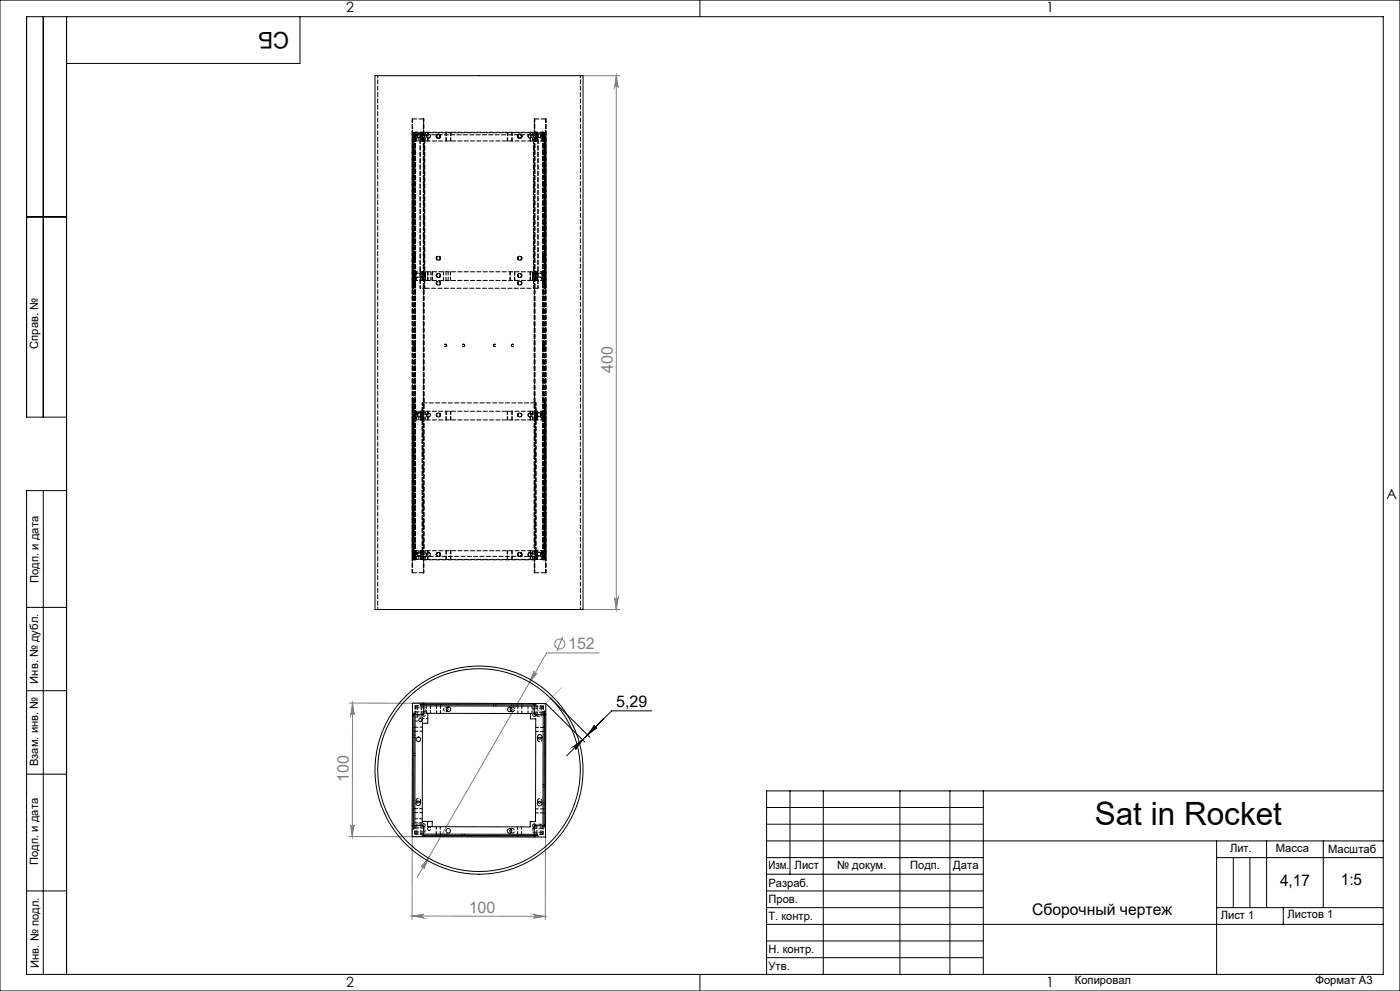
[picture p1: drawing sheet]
<svg xmlns="http://www.w3.org/2000/svg" width="420mm" height="297mm" viewBox="0 0 420 297" stroke-linecap="round" stroke-linejoin="round" font-family="sans-serif">
<g fill="none" stroke="#808080" stroke-width=".3">
<path d="M174.1 22.7h11.8M184.9 22.7v160M184.9 22.7l.6 3.5a.55 .55 0 0 0-.6-.6 .55 .55 0 0 0-.5 .6zM184.4 179.2a.55 .55 0 0 0 .5 .5 .55 .55 0 0 0 .6-.5l-.6 3.5zM168.8 190.8l-1.7 4.4M174.9 182.7h11M179.8 195.7h-15.8l-38.9 67.3M104.8 210.7l55.6 .2M105.8 210.7l.5 3.5a.53 .53 0 0 0-.5-.5 .53 .53 0 0 0-.6 .5zM105.8 210.7l-.1 40M123.8 214.1l-.2 61.4M160.2 201.2a.53 .53 0 0 0 .2 .7 .53 .53 0 0 0 .7-.2l-2.2 2.8z"/>
<path d="M163.7 214.2l-.1 61.4M104.7 250.7l55.6 .1M105.2 247.2a.53 .53 0 0 0 .5 .5 .53 .53 0 0 0 .5-.5l-.5 3.5zM128.5 257.1l-1.3 3.3a.53 .53 0 0 0-.2-.7 .53 .53 0 0 0-.7 .2zM123.6 274.5l40 .1M123.6 274.5l3.5-.5a.55 .55 0 0 0-.5 .5 .55 .55 0 0 0 .5 .6zM160.1 274.1l3.5 .5-3.5 .6a.55 .55 0 0 0 .5-.6 .55 .55 0 0 0-.5-.5z"/>
<circle cx="167.9" cy="193" r="1.51"/>
</g>
<g fill="none" stroke="#000" stroke-width=".3">
<path d="M0 0h420v297h-420zM13 5v120M20 5v287M90 5v14h-70M210 0v5M8 65h12M20 125h-12v-120h407v287h-407v-145h12M13 147v145M8 182h12M8 207h12M163.8 210.9l11.7 11.5M165.2 209.3l11.8 11.6"/>
<path d="M178.3 217.4a.52 .52 0 0 0 0 .7 .52 .52 0 0 0 .8 0l-2.9 2.1zM181 215.4l-11 11.1M195.5 213h-12l-8 8M8 232h12M171.9 223.8l2.9-2.1-2.1 2.9a.55 .55 0 0 0 0-.7 .55 .55 0 0 0-.8-.1zM237 237v25M247 237v55M270 237v55M285 237v55M295 237v55M415 237h-185v55M230 257h65"/>
<path d="M230 242h65M230 247h65M230 252h185M365 252v40M365 257h50M370 257v15M375 257v15M380 252v20M397 252v20M8 267h12M230 262h65M230 267h65"/>
<path d="M230 272h65M230 277h185M365 272h50M385 272v5M210 292v5M230 282h65M230 287h65"/>
</g>
<path d="M164.7 209.3h1M164.9 209l.7 .7M165.2 208.8v1M168.6 206l-8.2 8.2" fill="none" stroke="#c0c0c0" stroke-width=".3"/>
<path d="M171.9 223.8l2.9-2.1-2.1 2.9a.55 .55 0 0 0 0-.7 .55 .55 0 0 0-.8-.1zM178.3 217.4a.52 .52 0 0 0 0 .7 .52 .52 0 0 0 .8 0l-2.9 2.1z" fill="#000"/>
<g fill="#808080">
<path d="M128.5 257.1l-2.2 2.8a.53 .53 0 0 1 .7-.2 .53 .53 0 0 1 .2 .7zM160.2 201.2l-1.3 3.3 2.2-2.8a.53 .53 0 0 1-.7 .2 .53 .53 0 0 1-.2-.7z"/>
<path d="M105.8 210.7l.5 3.5a.53 .53 0 0 0-.5-.5 .53 .53 0 0 0-.6 .5zM105.2 247.2a.53 .53 0 0 0 .5 .5 .53 .53 0 0 0 .5-.5l-.5 3.5z"/>
<path d="M184.9 22.7l.6 3.5a.55 .55 0 0 0-.6-.6 .55 .55 0 0 0-.5 .6zM184.4 179.2a.55 .55 0 0 0 .5 .5 .55 .55 0 0 0 .6-.5l-.6 3.5z"/>
<path d="M123.6 274.5l3.5-.5a.55 .55 0 0 0-.5 .5 .55 .55 0 0 0 .5 .6zM160.1 274.1l3.5 .5-3.5 .6a.55 .55 0 0 0 .5-.6 .55 .55 0 0 0-.5-.5z"/>
</g>
<g fill="none" stroke="#000" stroke-width=".3">
<path d="M112.5 22.7h62.4v160h-62.4zM123.8 214.5l-.2 32.9M123.8 214.5h.3M124.1 214.1v33.3M124.5 214.1v33.3M127.1 210.7l32.9 .2M127.1 210.7h-3.3v3.8M127.1 211.2h33.3M127.1 210.7v3.4h-3.3M127.1 211.6h33.3M134.2 212l.2 .6-.3 .5M153.4 212.1l-.3 .5 .3 .6"/>
<path d="M160 210.9v.3M160 210.9h3.8l-.1 3.3M160.4 213.7a.5 .5 0 0 0-.6 .5 .5 .5 0 0 0 .5 .5 .5 .5 0 0 0 .5-.5M160.4 210.9v3.3h3.3M162.9 214.2v33.3M163.3 214.2v33.3M163.7 214.2v32.9M161.4 221.2l.5-.2 .6 .3M123.6 247.4v3.4h3.8M123.6 247.4h3.4v3.4M124.9 240.3l.6 .3 .5-.3M126.6 247.4a.5 .5 0 0 1 .5-.5 .5 .5 0 0 1 .5 .5 .5 .5 0 0 1-.6 .5"/>
<path d="M127 250.4h33.3M127 250h33.3M127.4 250.4v.4M127.4 250.8h32.9M128.3 246.2v1.6h30.8v-1.6h1.6v-30.8h-1.6v-1.5l-30.8-.1v3h-1.6v29.4h3l-.1 1.6M153.2 248.5l-.2 .5 .2 .6M160.8 247.5a.5 .5 0 0 0-.5-.6 .5 .5 0 0 0-.5 .5 .5 .5 0 0 0 .5 .5M161.3 240.4l.6 .3 .5-.3M163.3 247.1h.4M163.7 247.1v3.8l-3.4-.1M163.7 247.5h-3.4v3.3"/>
<circle cx="126.1" cy="215.8" r=".5"/>
<circle cx="134.5" cy="212.6" r=".67"/>
<circle cx="153" cy="212.6" r=".67"/>
<circle cx="125.5" cy="221.6" r=".69"/>
<circle cx="143.7" cy="230.8" r="31.2"/>
<circle cx="143.7" cy="230.8" r="30.4"/>
<circle cx="161.9" cy="220.9" r=".69"/>
<circle cx="125.5" cy="240.7" r=".68"/>
<circle cx="134.5" cy="249" r=".68"/>
<circle cx="152.9" cy="249" r=".68"/>
<circle cx="161.9" cy="240.8" r=".67"/>
</g>
<g fill="none" stroke="#000" stroke-width=".3" stroke-dasharray="1.3 .6">
<path d="M124.1 39.8h.4M124.5 39.8h.1M127 35.6h.1M127.1 35.6h-.1M127.1 35.6h.1M128.4 39.6v.6M159.2 39.6v.6M160.3 39.8h.1M160.4 39.8h.1M162.9 39.6h.1M163 39.6h.1M163.3 39.8h-.4"/>
<path d="M163.4 39.8h-.1M163.7 35.6h.1M163.8 35.6h-.1M163.8 35.6h.1M123.7 40.4h.4M124.1 40.4h.1M124.1 41.4h.4M124.5 40.2h-.4M124.5 41.4h.1M124.5 40.2h.1M125.7 41.2h.1M125.7 40h.1"/>
<path d="M125.8 41.2h.1M125.8 40h.1M126.7 41.4h.1M126.7 40.2h.1M128.5 41.4h.1M128.5 40.2h.1M131.5 41.4h.1M131.5 40.2h.1M131.6 41.4h.1M131.6 40.2h.1M155.9 41.4h.1M155.9 40.2h.1"/>
<path d="M156 41.4h.1M156 40.2h.1M159 41.4h.1M159 40.2h.1M161.4 40.4h.1M161.7 41.2h.1M161.7 40h.1M161.8 41.2h.1M161.8 40h.1M162.9 42.2h.1M162.9 41.4h.4M162.9 41.4h.1"/>
<path d="M162.9 40.2h.1M163.3 40.2h-.4M163.3 41.4h.1M163.3 40.2h.1M163.7 40.4h-.4M163.8 40.4h-.1M124.1 78h.4M124.5 76.8h-.4M124.5 78h.1M124.5 76.8h.1M131.5 78h.1M131.5 76.8h.1"/>
<path d="M131.6 78h.1M131.6 76.8h.1M155.9 78h.1M155.9 76.8h.1M156 78h.1M156 76.8h.1M162.9 78h.4M163.3 76.8h-.4M163.3 78h.1M163.3 76.8h.1M123.7 86.4h.4M124.1 85.4h.4"/>
<path d="M124.2 86.4h-.1M124.5 84.2h-.4M124.5 85.4h.1M124.5 84.2h.1M126.7 81.4v.6M126.7 83.2h.1M126.7 82h.1M126.8 82h-.1M126.8 81.4v.6M127.5 83h.1M127.6 81.8h-.1M131.5 85.4h.1"/>
<path d="M131.5 84.2h.1M131.5 83.2h.1M131.5 82h.1M131.6 83.2h.1M131.6 85.4h.1M131.6 82h.1M131.6 84.2h.1M155.9 85.4h.1M155.9 84.2h.1M155.9 83.2h.1M155.9 82h.1M156 83.2h.1"/>
<path d="M156 85.4h.1M156 82h.1M156 84.2h.1M161.4 86.4h.1M162.9 84h.1M162.9 81.4h.1M162.9 83h.1M162.9 85.4h.4M162.9 83.2h.1M162.9 82h.1M163 81.8h-.1M163.3 84.2h-.4"/>
<path d="M163.3 85.4h.1M163.3 84.2h.1M163.7 86.4h-.4M163.7 86.4h.1M124.1 103.9h.4M124.5 103.2h-.4M124.5 103.9h.1M124.5 103.2h.1M133.6 103.9h.1M133.6 103.2h.1M139 103.9h.1M139 103.2h.1"/>
<path d="M148.4 103.9h.1M148.4 103.2h.1M153.8 103.9h.1M153.8 103.2h.1M162.9 103.9h.4M163.3 103.2h-.4M163.3 103.9h.1M163.3 103.2h.1M123.7 120.7h.4M124.1 120.7h.1M125.7 124.8h.1M125.7 123.6h.1"/>
<path d="M125.8 124.8h.1M125.8 123.6h.1M126.7 125h.1M126.7 123.8h.1M128.4 123.2v.6M128.5 125h.1M128.5 123.8h.1M131.5 125h.1M131.5 123.8h.1M131.6 125h.1M131.6 123.8h.1M155.9 125h.1"/>
<path d="M155.9 123.8h.1M156 125h.1M156 123.8h.1M159 125h.1M159 123.8h.1M159.2 123.2v.6M160.7 120.7h.1M160.8 120.7h.1M161.7 124.8h.1M161.7 123.6h.1M161.8 124.8h.1M161.8 123.6h.1"/>
<path d="M162.9 123.2h.1M162.9 125.8h.1M162.9 125h.1M162.9 123.8h.1M163.7 120.7h-.4M163.8 120.7h-.1M123.7 166.7h.4M124.1 167.8h.4M124.1 166.8h.4M124.2 166.7h-.1M124.5 165.6h-.4M124.6 167.8h-.1"/>
<path d="M125.7 166.6h.1M125.7 165.4h.1M125.8 166.6h.1M125.8 165.4h.1M126.7 166.8h.1M126.7 165.6h.1M127 171.6h.1M127.1 171.6h-.1M127.1 171.6h.1M128.4 165v.6M128.5 166.8h.1M128.5 165.6h.1"/>
<path d="M131.5 166.8h.1M131.5 165.6h.1M131.6 166.8h.1M131.6 165.6h.1M155.9 166.8h.1M155.9 165.6h.1M156 166.8h.1M156 165.6h.1M159 166.8h.1M159 165.6h.1M159.2 165v.6M160.3 167.8h.1"/>
<path d="M160.4 167.8h-.1M160.4 167.8h.1M160.7 166.7h.1M160.8 166.7h-.1M160.8 166.7h.1M161.7 166.6h.1M161.7 165.4h.1M161.8 166.6h.1M161.8 165.4h.1M162.9 165h.1M162.9 167.6h.1M162.9 166.8h.4"/>
<path d="M163 167.6h.1M163.3 167.8h-.4M163.3 167.8h.1M163.3 165.6h-.4M163.3 166.8h.1M163.3 165.6h.1M163.7 166.7h-.4M163.7 166.7h.1M163.7 171.6h.1M163.8 171.6h-.1M163.8 171.6h.1M123.8 213.7h.4"/>
<path d="M124.1 219.1h.4M124.2 214.1v-.4M124.5 217.9h-.4M126 210.7v.4M126.7 214.1a.5 .5 0 0 0 .6 .5 .5 .5 0 0 0 .2-.8 .5 .5 0 0 0-.8 .2v.1M126.8 215.3v-.4M126.8 210.7v.4M127.9 213.7h.5M131 211.2v.4M132.2 211.6v-.4M148.1 211.2v.4M148.8 211.6v-.4"/>
<path d="M153.5 211.2v.4M154.2 211.6v-.4M155.4 211.2v.4M156.6 211.6v-.4M159.2 213.8h.4M160.4 211.2h.4M160.8 210.8v.4M162.9 219.2h.4M163.3 218h-.4M163.8 213.8h-.4M163.8 213.1h-.4M124.1 226.4h.4"/>
<path d="M124.1 221h.4M124.5 225.7h-.4M124.5 220.3h-.4M124.8 239.9l.1 .4M161.4 221.2l-.1 .4M162.9 235.8h.4M163.3 235.1h-.4M123.7 248.5h.4M123.7 247.7h.4M124.1 243.5h.4M124.5 242.3h-.4M126.7 250.7v-.4"/>
<path d="M126.7 246.6v-.5M127 250.3h-.3M128.2 248.4a.5 .5 0 0 0 .7 .4 .5 .5 0 0 0 .2-.8 .5 .5 0 0 0-.8 .2l-.1 .2M130.9 250v.4M132.1 250.4v-.4M133.3 250v.4M134 250.4v-.4M138.7 250v.4M139.4 250.4v-.4M155.3 250v.4M156.5 250.4v-.4M160.7 250.8v-.4"/>
<path d="M161.2 240l.1 .4M161.4 250.8v-.4M162.9 243.6h.4M162.9 241.2h.4M163.3 247.5v.3M163.3 242.4h-.4M163.3 240.5h-.4M163.7 247.8h-.4"/>
</g>
<g fill="none" stroke="#000" stroke-width=".3" stroke-dasharray="1.3 .6" stroke-dashoffset=".5">
<path d="M124.2 39.8v128M124.5 39.6h38.4M124.6 39.8v128M124.6 39.6v128.1M127 39.8v128M127 39.6v128.1M127 39.6v-4M127.1 39.6v-4M160.3 39.6v-4M160.4 39.6v-4M160.4 39.8v128M160.4 39.6v128.1"/>
<path d="M162.9 39.8v128M162.9 39.6v128.1M163.3 39.8v128M123.8 40.4v46M124.2 40.4v46M124.5 42.2h38.4M124.5 41.4h2.2M126.7 40.2h-2.2M127.4 40.4v46M128.4 41.3v.9M128.4 40.2a.6 .6 0 0 1 .7 .6 .6 .6 0 0 1-.7 .5M159.2 41.3a.6 .6 0 0 1-.8-.5 .6 .6 0 0 1 .8-.6"/>
<path d="M159.2 41.3v.9M160 40.4v46M160.7 41.4h2.2M162.9 40.2h-2.2M163.3 40.4v46M163.7 40.4v46M123.7 86.4v-46M124.1 86.4v-46M124.5 84h38.4M124.5 83.2h2.2M126 86.4v-46M126.7 83.1v.9"/>
<path d="M126.7 82h-2.2M126.8 83.1v.9M160.7 83.2h2.2M161.4 86.4v-46M162.9 81.4h-38.4M162.9 82h-2.2M163.4 86.4v-46M163.8 86.4v-46M134 103.5a.35 .35 0 0 0-.5-.3 .35 .35 0 0 0-.1 .6 .35 .35 0 0 0 .6-.2v-.1M139.4 103.5a.35 .35 0 0 0-.5-.3 .35 .35 0 0 0-.1 .6 .35 .35 0 0 0 .6-.2v-.1M148.1 103.5a.35 .35 0 0 1 .4-.3 .35 .35 0 0 1 .2 .6 .35 .35 0 0 1-.6-.2v-.1M153.5 103.5a.35 .35 0 0 1 .4-.3 .35 .35 0 0 1 .2 .6 .35 .35 0 0 1-.6-.2v-.1"/>
<path d="M123.8 120.7v46M124.2 120.7v46M124.5 123.2h38.4M124.5 125.8h38.4M124.5 125h2.2M126.7 120.7v46M126.7 123.8h-2.2M128.4 124.9v.9M128.4 123.8a.6 .6 0 0 1 .7 .6 .6 .6 0 0 1-.7 .5M159.2 124.9a.6 .6 0 0 1-.8-.5 .6 .6 0 0 1 .8-.6M159.2 124.9v.9M160.7 125h2.2"/>
<path d="M160.8 120.7v46M162.9 123.8h-2.2M163.3 120.7v46M163.7 120.7v46M123.7 166.7v-46M124.1 166.7v-46M124.1 167.8v-128M124.5 167.6v-128M124.5 165h38.4M124.5 167.6h38.4M124.5 167.8v-128M124.5 166.8h2.2"/>
<path d="M124.6 167.6v-128M126.7 165.6h-2.2M126.8 166.7v-46M127 171.6v-4M127.1 171.6v-4M127.1 167.8v-128M127.1 167.6v-128M128.4 166.7v.9M128.4 165.6a.6 .6 0 0 1 .7 .6 .6 .6 0 0 1-.7 .5M159.2 166.7a.6 .6 0 0 1-.8-.5 .6 .6 0 0 1 .8-.6M159.2 166.7v.9M160.3 167.8v-128"/>
<path d="M160.3 167.6v-128M160.3 171.6v-4M160.4 171.6v-4M160.7 166.7v-46M160.7 166.8h2.2M162.9 167.6v-128M162.9 165.6h-2.2M163 167.8v-128M163 167.6v-128M163.4 167.8v-128M163.4 166.7v-46M163.8 166.7v-46"/>
<path d="M124.5 219.1h2.2M124.6 216.1h2.2M126 211.1h1.1M126.7 217.9h-2.2M126.8 214.9h-2.2M127.9 211.5v2.2M129.1 213.7v-2.2M131 211.6v2.2M132.2 213.8v-2.2M155.4 211.6v2.2M156.6 213.8v-2.2M158.4 211.6v2.2"/>
<path d="M159.6 213.8v-2.2M160.7 219.2h2.2M162.9 218h-2.2M163.4 213.1v1.1M124.1 248.5v-1.1M124.5 246.6h2.2M124.5 243.5h2.2M126.7 245.4h-2.2M126.7 242.3h-2.2M130.9 247.8v2.2M132.1 250v-2.2M155.3 247.8v2.2"/>
<path d="M156.5 250v-2.2M160.7 243.6h2.2M161.4 250.4h-1.1M162.9 242.4h-2.2"/>
</g>
<path d="M161.4 40.4h-34M127.4 86.4h34M160.7 120.7h-34M126.7 166.7h34" fill="none" stroke="#000" stroke-width=".3" stroke-dasharray="1.3 .6" stroke-dashoffset="-.2"/>
<g fill="none" stroke="#000" stroke-width=".3" stroke-dasharray="1.3 .6" stroke-dashoffset=".7">
<path d="M125.2 40.6a.6 .6 0 0 1 .8-.5 .6 .6 0 0 1 .2 1 .6 .6 0 0 1-1-.2v-.3M126 40.4h1.4M126.3 40.6a.6 .6 0 0 0-.9-.5 .6 .6 0 0 0-.1 1 .6 .6 0 0 0 .9-.2l.1-.3M126.3 40.6a.6 .6 0 0 0-.8-.5 .6 .6 0 0 0-.2 1 .6 .6 0 0 0 .9-.2l.1-.3M127.9 40.8a.6 .6 0 0 1 .9-.6 .6 .6 0 0 1 .1 1 .6 .6 0 0 1-.9-.2l-.1-.2M131 40.8a.6 .6 0 0 1 .8-.6 .6 .6 0 0 1 .2 1 .6 .6 0 0 1-1-.2v-.2M131 40.8a.6 .6 0 0 1 .8-.5 .6 .6 0 0 1 .2 1 .6 .6 0 0 1-1-.2v-.3M132.1 40.8a.6 .6 0 0 0-.9-.5 .6 .6 0 0 0-.2 1 .6 .6 0 0 0 1-.2l.1-.3M132.1 40.8a.6 .6 0 0 0-.9-.5 .6 .6 0 0 0-.1 1 .6 .6 0 0 0 .9-.2l.1-.3M132.1 40.8a.6 .6 0 0 0-.9-.6 .6 .6 0 0 0-.1 1 .6 .6 0 0 0 .9-.2l.1-.2M155.4 40.8a.6 .6 0 0 1 .8-.6 .6 .6 0 0 1 .2 1 .6 .6 0 0 1-1-.2v-.2M155.4 40.8a.6 .6 0 0 1 .8-.5 .6 .6 0 0 1 .2 1 .6 .6 0 0 1-1-.2v-.3"/>
<path d="M156.5 40.8a.6 .6 0 0 0-.9-.5 .6 .6 0 0 0-.2 1 .6 .6 0 0 0 1-.2l.1-.3M156.5 40.8a.6 .6 0 0 0-.9-.5 .6 .6 0 0 0-.1 1 .6 .6 0 0 0 .9-.2l.1-.3M156.5 40.8a.6 .6 0 0 0-.9-.6 .6 .6 0 0 0-.1 1 .6 .6 0 0 0 .9-.2l.1-.2M158.4 40.8a.6 .6 0 0 1 .8-.6 .6 .6 0 0 1 .2 1 .6 .6 0 0 1-1-.2v-.2M161.2 40.6a.6 .6 0 0 1 .8-.5 .6 .6 0 0 1 .2 1 .6 .6 0 0 1-1-.2v-.3M162.3 40.6a.6 .6 0 0 0-.9-.5 .6 .6 0 0 0-.1 1 .6 .6 0 0 0 .9-.2l.1-.3M162.3 40.6a.6 .6 0 0 0-.8-.5 .6 .6 0 0 0-.2 1 .6 .6 0 0 0 .9-.2l.1-.3M131 77.4a.6 .6 0 0 1 .8-.6 .6 .6 0 0 1 .2 1 .6 .6 0 0 1-1-.2v-.2M132.1 77.4a.6 .6 0 0 0-.9-.6 .6 .6 0 0 0-.2 1 .6 .6 0 0 0 1-.2l.1-.2M132.1 77.4a.6 .6 0 0 0-.9-.6 .6 .6 0 0 0-.1 1 .6 .6 0 0 0 .9-.2l.1-.2M155.4 77.4a.6 .6 0 0 1 .8-.6 .6 .6 0 0 1 .2 1 .6 .6 0 0 1-1-.2v-.2M156.5 77.4a.6 .6 0 0 0-.9-.6 .6 .6 0 0 0-.2 1 .6 .6 0 0 0 1-.2l.1-.2"/>
<path d="M156.5 77.4a.6 .6 0 0 0-.9-.6 .6 .6 0 0 0-.1 1 .6 .6 0 0 0 .9-.2l.1-.2M127.4 86.4h-1.4M131 82.6a.6 .6 0 0 1 .8-.6 .6 .6 0 0 1 .2 1 .6 .6 0 0 1-1-.2v-.2M131 84.8a.6 .6 0 0 1 .8-.5 .6 .6 0 0 1 .2 1 .6 .6 0 0 1-1-.2v-.3M132.1 84.8a.6 .6 0 0 0-.9-.5 .6 .6 0 0 0-.2 1 .6 .6 0 0 0 1-.2l.1-.3M132.1 84.8a.6 .6 0 0 0-.9-.5 .6 .6 0 0 0-.1 1 .6 .6 0 0 0 .9-.2l.1-.3M132.1 82.6a.6 .6 0 0 0-.9-.6 .6 .6 0 0 0-.1 1 .6 .6 0 0 0 .9-.2l.1-.2M155.4 82.6a.6 .6 0 0 1 .8-.6 .6 .6 0 0 1 .2 1 .6 .6 0 0 1-1-.2v-.2M155.4 84.8a.6 .6 0 0 1 .8-.5 .6 .6 0 0 1 .2 1 .6 .6 0 0 1-1-.2v-.3M156.5 84.8a.6 .6 0 0 0-.9-.5 .6 .6 0 0 0-.2 1 .6 .6 0 0 0 1-.2l.1-.3M156.5 84.8a.6 .6 0 0 0-.9-.5 .6 .6 0 0 0-.1 1 .6 .6 0 0 0 .9-.2l.1-.3M156.5 82.6a.6 .6 0 0 0-.9-.6 .6 .6 0 0 0-.1 1 .6 .6 0 0 0 .9-.2l.1-.2"/>
<path d="M124.1 103.5v-.3v.7v-.4M124.5 103.5v-.3v.7v-.4M162.9 103.5v-.3v.7v-.4M163.3 103.5v-.3v.7v-.4M125.2 124.2a.6 .6 0 0 1 .8-.5 .6 .6 0 0 1 .2 1 .6 .6 0 0 1-1-.2v-.3M126.3 124.2a.6 .6 0 0 0-.9-.5 .6 .6 0 0 0-.1 1 .6 .6 0 0 0 .9-.2l.1-.3M126.3 124.2a.6 .6 0 0 0-.8-.5 .6 .6 0 0 0-.2 1 .6 .6 0 0 0 .9-.2l.1-.3M127.9 124.4a.6 .6 0 0 1 .9-.6 .6 .6 0 0 1 .1 1 .6 .6 0 0 1-.9-.2l-.1-.2M131 124.4a.6 .6 0 0 1 .8-.6 .6 .6 0 0 1 .2 1 .6 .6 0 0 1-1-.2v-.2M132.1 124.4a.6 .6 0 0 0-.9-.6 .6 .6 0 0 0-.1 1 .6 .6 0 0 0 .9-.2l.1-.2M155.4 124.4a.6 .6 0 0 1 .8-.6 .6 .6 0 0 1 .2 1 .6 .6 0 0 1-1-.2v-.2M156.5 124.4a.6 .6 0 0 0-.9-.6 .6 .6 0 0 0-.1 1 .6 .6 0 0 0 .9-.2l.1-.2"/>
<path d="M158.4 124.4a.6 .6 0 0 1 .8-.6 .6 .6 0 0 1 .2 1 .6 .6 0 0 1-1-.2v-.2M161.2 124.2a.6 .6 0 0 1 .8-.5 .6 .6 0 0 1 .2 1 .6 .6 0 0 1-1-.2v-.3M162.3 124.2a.6 .6 0 0 0-.9-.5 .6 .6 0 0 0-.1 1 .6 .6 0 0 0 .9-.2l.1-.3M162.3 124.2a.6 .6 0 0 0-.8-.5 .6 .6 0 0 0-.2 1 .6 .6 0 0 0 .9-.2l.1-.3M125.2 166a.6 .6 0 0 1 .8-.5 .6 .6 0 0 1 .2 1 .6 .6 0 0 1-1-.2v-.3M126.3 166a.6 .6 0 0 0-.9-.5 .6 .6 0 0 0-.1 1 .6 .6 0 0 0 .9-.2l.1-.3M126.3 166a.6 .6 0 0 0-.8-.5 .6 .6 0 0 0-.2 1 .6 .6 0 0 0 .9-.2l.1-.3M127.9 166.2a.6 .6 0 0 1 .9-.6 .6 .6 0 0 1 .1 1 .6 .6 0 0 1-.9-.2l-.1-.2M131 166.2a.6 .6 0 0 1 .8-.6 .6 .6 0 0 1 .2 1 .6 .6 0 0 1-1-.2v-.2M132.1 166.2a.6 .6 0 0 0-.9-.6 .6 .6 0 0 0-.2 1 .6 .6 0 0 0 1-.2l.1-.2M132.1 166.2a.6 .6 0 0 0-.9-.6 .6 .6 0 0 0-.1 1 .6 .6 0 0 0 .9-.2l.1-.2M155.4 166.2a.6 .6 0 0 1 .8-.6 .6 .6 0 0 1 .2 1 .6 .6 0 0 1-1-.2v-.2"/>
<path d="M156.5 166.2a.6 .6 0 0 0-.9-.6 .6 .6 0 0 0-.2 1 .6 .6 0 0 0 1-.2l.1-.2M156.5 166.2a.6 .6 0 0 0-.9-.6 .6 .6 0 0 0-.1 1 .6 .6 0 0 0 .9-.2l.1-.2M158.4 166.2a.6 .6 0 0 1 .8-.6 .6 .6 0 0 1 .2 1 .6 .6 0 0 1-1-.2v-.2M161.2 166a.6 .6 0 0 1 .8-.5 .6 .6 0 0 1 .2 1 .6 .6 0 0 1-1-.2v-.3M162.3 166a.6 .6 0 0 0-.9-.5 .6 .6 0 0 0-.1 1 .6 .6 0 0 0 .9-.2l.1-.3M162.3 166a.6 .6 0 0 0-.8-.5 .6 .6 0 0 0-.2 1 .6 .6 0 0 0 .9-.2l.1-.3M126.8 215.3v1.4M133.1 212.6l.4 .6 .7-.1M134.2 212l-.7-.1-.4 .7"/>
</g>
<path d="M160.3 39.8h-33.3M127 167.8h33.3" fill="none" stroke="#000" stroke-width=".3" stroke-dasharray="1.3 .6" stroke-dashoffset=".2"/>
<g fill="none" stroke="#000" stroke-width=".3" stroke-dasharray="1.3 .6" stroke-dashoffset=".4">
<path d="M124.1 40.8v-.6v1.3v-.7M124.5 40.8v-.6v1.3v-.7M124.5 40.8v-.6v1.2v-.6M126.7 40.8v-.6v1.2v-.6M160.7 40.8v-.6v1.2v-.6M162.9 40.8v-.6v1.3v-.7M162.9 40.8v-.6v1.2v-.6M163.3 40.8v-.6v1.3v-.7M124.1 77.4v-.6v1.2v-.6M124.5 77.4v-.6v1.2v-.6M162.9 77.4v-.6v1.2v-.6M163.3 77.4v-.6v1.2v-.6"/>
<path d="M124.1 84.8v-.6v1.3v-.7M124.5 82.4v-.6v1.3v-.7M124.5 82.6v-.6v1.2v-.6M124.5 84.8v-.6v1.3v-.7M124.6 82.6v-.6v1.2v-.6M124.6 82.4v-.6v1.3v-.7M126.7 82.6v-.6v1.2v-.6M127.5 82.4v-.6v1.3v-.7M127.6 82.4v-.6v1.3v-.7M159.9 82.4v-.6v1.3v-.7M160 82.4v-.6v1.3v-.7M160.7 82.6v-.6v1.2v-.6"/>
<path d="M162.9 82.4v-.6v1.3v-.7M162.9 84.8v-.6v1.3v-.7M162.9 82.6v-.6v1.2v-.6M163 82.4v-.6v1.3v-.7M163.3 84.8v-.6v1.3v-.7M124.5 124.4v-.6v1.2v-.6M126.7 124.4v-.6v1.2v-.6M160.7 124.4v-.6v1.2v-.6M162.9 124.4v-.6v1.2v-.6M124.1 166.2v-.6v1.2v-.6M124.5 166.2v-.6v1.2v-.6M126.7 166.2v-.6v1.2v-.6"/>
<path d="M160.7 166.2v-.6v1.2v-.6M162.9 166.2v-.6v1.2v-.6M163.3 166.2v-.6v1.2v-.6M160.9 214.2l-.5-.5M126.6 247.4l.4 .4M160.3 247.9l.5-.4"/>
</g>
<g fill="none" stroke="#000" stroke-width=".3" stroke-dasharray="1.3 .6" stroke-dashoffset=".3">
<path d="M124.5 39.6h2.5M124.5 39.6v2.6M124.6 39.6v2.6M124.8 39.6v2.6M124.9 39.6v2.6M125.6 39.6v2.6M126.6 39.6v2.6M126.7 39.6v2.6M128.3 39.6v2.6M133.8 39.6v2.6M133.9 39.6v2.6M152.2 39.6v2.6"/>
<path d="M152.3 39.6v2.6M159.1 39.6v2.6M159.2 39.6v2.6M159.8 39.6v2.6M159.9 39.6v2.6M160.7 39.6v2.6M160.8 39.6v2.6M161.2 39.6v2.6M161.3 39.6v2.6M162.9 39.6h-2.6M162.9 39.6v2.6M163 39.6v2.6"/>
<path d="M126.2 42.2v-2.5M126.6 42.2v-2.5M126.8 42.2v-2.5M127.6 42.2v-2.5M128.4 42.2v-2.5M135.2 42.2v-2.5M153.6 42.2v-2.5M160.8 42.2v-2.5M160.9 42.2v-2.5M162.6 42.2v-2.5M124.5 81.4v2.6M124.6 81.4v2.6"/>
<path d="M124.8 81.4v2.6M124.9 81.4v2.6M126.2 84v-2.5M126.7 81.4v2.6M127.7 84v-2.5M128.2 81.4v2.6M128.4 81.4v2.6M129.2 84v-2.5M129.7 84v-2.5M133.1 81.4v2.6M133.8 81.4v2.6M134.4 84v-2.5"/>
<path d="M135.2 84v-2.5M153 81.4v2.6M153.1 81.4v2.6M154.4 84v-2.5M159.1 81.4v2.6M159.2 81.4v2.6M159.8 81.4v2.6M159.9 81.4v2.6M160.7 81.4v2.6M160.8 81.4v2.6M160.8 84v-2.5M160.9 84v-2.5"/>
<path d="M161.2 81.4v2.6M161.3 81.4v2.6M162.6 84v-2.5M162.9 81.4v2.6M163 81.4v2.6M124.5 123.2v2.6M124.6 123.2v2.6M124.8 123.2v2.6M124.9 123.2v2.6M125.6 123.2v2.6M126.2 125.8v-2.6M126.6 123.2v2.6"/>
<path d="M126.6 125.8v-2.6M126.7 123.2v2.6M126.8 125.8v-2.6M127.6 125.8v-2.6M128.3 123.2v2.6M128.4 125.8v-2.6M133.8 123.2v2.6M133.9 123.2v2.6M135.2 125.8v-2.6M152.2 123.2v2.6M152.3 123.2v2.6M153.6 125.8v-2.6"/>
<path d="M159.1 123.2v2.6M159.2 123.2v2.6M159.8 123.2v2.6M159.9 123.2v2.6M160.7 123.2v2.6M160.8 123.2v2.6M160.8 125.8v-2.6M160.9 125.8v-2.6M161.2 123.2v2.6M161.3 123.2v2.6M162.6 125.8v-2.6M162.9 123.2v2.6"/>
<path d="M163 123.2v2.6M123.7 171.6v-136M123.8 171.6v-136M124.5 165v2.6M124.6 165v2.6M124.8 165v2.6M124.9 165v2.6M125.6 165v2.6M126.2 167.6v-2.6M126.6 165v2.6M126.6 167.6v-2.6M126.7 165v2.6"/>
<path d="M126.8 167.6v-2.6M127 171.6v-136M127 167.6h-2.5M127.1 171.6v-136M127.6 167.6v-2.6M128.3 165v2.6M128.4 167.6v-2.6M133.8 165v2.6M133.9 165v2.6M135.2 167.6v-2.6M152.2 165v2.6M152.3 165v2.6"/>
<path d="M153.6 167.6v-2.6M159.1 165v2.6M159.2 165v2.6M159.8 165v2.6M159.9 165v2.6M160.3 171.6v-136M160.4 171.6v-136M160.7 165v2.6M160.8 165v2.6M160.8 167.6v-2.6M160.9 167.6v-2.6M161.2 165v2.6"/>
<path d="M161.3 165v2.6M162.6 167.6v-2.6M162.9 167.6h-2.6M162.9 165v2.6M163 165v2.6M163.7 171.6v-136M163.8 171.6v-136M124.6 214.1v-2.6M124.6 211.5v2.6M124.6 211.5h2.5M160.4 211.6h2.6M163 214.2v-2.6"/>
<path d="M163 211.6h-2.6M163 211.6v2.6M161.3 221.6a.68 .68 0 0 0 .8 .7 .68 .68 0 0 0 .4-1.1M124.5 249.9h2.5M124.5 249.9v-2.5M126 240.3a.68 .68 0 0 0-.3-1 .68 .68 0 0 0-.9 .6M160.3 250h2.6M162.4 240.4a.68 .68 0 0 0-.3-1 .68 .68 0 0 0-.9 .6M162.9 250v-2.5M162.9 250h-2.6"/>
</g>
<path d="M127 35.6h-3.3M163.7 35.6h-3.4M127 171.6h-3.3M163.7 171.6h-3.4" fill="none" stroke="#000" stroke-width=".3" stroke-dasharray="1.3 .6" stroke-dashoffset="-.1"/>
<g fill="none" stroke="#000" stroke-width=".3" stroke-dasharray="1.3 .6" stroke-dashoffset=".6">
<path d="M113.3 22.6v160M128.4 40.2v1.1M159.2 40.2v1.1M126.7 82v1.1M126.7 83.1v-1.1M126.8 83.1v-1.1M126.8 82v1.1M128.4 123.8v1.1M159.2 123.8v1.1M128.4 165.6v1.1M159.2 165.6v1.1M174.1 182.6v-160"/>
<path d="M125.2 214.5h1.2M127.6 213.3v-1.2M160 212.2v1.2M161.2 214.6h1.2M126.3 246.9h-1.2M127.5 249.3v-1.2M159.9 248.2v1.2M162.3 247h-1.2"/>
</g>
<path d="M128.4 41.3a.6 .6 0 0 1-.5-.5 .6 .6 0 0 1 .5-.6M159.2 40.2a.6 .6 0 0 1 .4 .6 .6 .6 0 0 1-.4 .5M128.4 124.9a.6 .6 0 0 1-.5-.5 .6 .6 0 0 1 .5-.6M159.2 123.8a.6 .6 0 0 1 .4 .6 .6 .6 0 0 1-.4 .5M128.4 166.7a.6 .6 0 0 1-.5-.5 .6 .6 0 0 1 .5-.6M159.2 165.6a.6 .6 0 0 1 .4 .6 .6 .6 0 0 1-.4 .5M126.8 215.3h1.6" fill="none" stroke="#000" stroke-width=".3" stroke-dasharray="1.3 .6" stroke-dashoffset=".8"/>
<g fill="none" stroke="#000" stroke-width=".3" stroke-dasharray="1.3 .6" stroke-dashoffset=".1">
<path d="M124.5 83h3M127.5 81.8h-3M159.9 83h3M162.9 81.8h-3M124.6 213.3h3M125.2 211.5v3M126.4 214.5v-3M127.6 212.1h-3M153.4 213.2a.68 .68 0 0 0 1-.6 .68 .68 0 0 0-1-.5M160 213.4h3M161.2 211.6v3M162.4 214.6v-3"/>
<path d="M163 212.2h-3M124.5 249.3h3M125.1 246.9v3M126.3 249.9v-3M127.5 248.1h-3M153.3 249.6a.68 .68 0 0 0 1.1-.6 .68 .68 0 0 0-1.1-.5M159.9 249.4h3M161.1 247v3M162.3 250v-3M162.9 248.2h-3"/>
</g>
<text font-size="9.6" x="328.4" y="247.1">Sat in Rocket</text>
<text font-size="6.9" x="86.8" y="9.5" transform="rotate(-180 86.8 9.5)">СБ</text>
<g font-size="4.8" fill="#808080">
<text x="183.8" y="111.8" transform="rotate(-90 183.8 111.8)">400</text>
<text x="170.4" y="194.6">152</text>
<text x="104.7" y="234.4" transform="rotate(-90 104.7 234.4)">100</text>
<text x="140.6" y="273.5">100</text>
</g>
<g font-size="4.8">
<text x="184.9" y="212">5,29</text>
<text x="384" y="265.6">4,17</text>
<text x="402.3" y="265.3">1:5</text>
<text x="309.6" y="274.1">Сборочный чертеж</text>
</g>
<g font-size="4.2">
<text x="103.8" y="3.7">2</text>
<text x="313.8" y="3.7">1</text>
<text x="415.9" y="149.7">A</text>
<text x="103.8" y="295.7">2</text>
<text x="313.8" y="295.7">1</text>
</g>
<g font-size="3.4">
<text x="11.5" y="104.5" transform="rotate(-90 11.5 104.5)">Справ. №</text>
<text x="11.6" y="174.7" transform="rotate(-90 11.6 174.7)">Подп. и дата</text>
<text x="11.4" y="204.9" transform="rotate(-90 11.4 204.9)">Инв. № дубл.</text>
<text x="11.4" y="229.6" transform="rotate(-90 11.4 229.6)">Взам. инв. №</text>
<text x="369" y="255.5">Лит.</text>
<text x="382.8" y="255.5">Масса</text>
<text x="398.4" y="255.6">Масштаб</text>
<text x="11.4" y="259.2" transform="rotate(-90 11.4 259.2)">Подп. и дата</text>
<text x="230.5" y="260.5">Изм.</text>
<text x="238.4" y="260.4">Лист</text>
<text x="251.1" y="260.4">№ докум.</text>
<text x="273" y="260.4">Подп.</text>
<text x="286" y="260.4">Дата</text>
<text x="230.5" y="265.7">Разраб.</text>
<text x="230.5" y="275.7">Т. контр.</text>
<text x="230.6" y="270.7">Пров.</text>
<text x="366.2" y="275.3">Лист 1</text>
<text x="386.3" y="275.2">Листов 1</text>
<text x="230.6" y="285.7">Н. контр.</text>
<text x="11.6" y="290" transform="rotate(-90 11.6 290)">Инв. № подл.</text>
<text x="230.6" y="290.7">Утв.</text>
<text x="322.5" y="295">Копировал</text>
<text x="394.6" y="295">Формат А3</text>
</g>
</svg>
